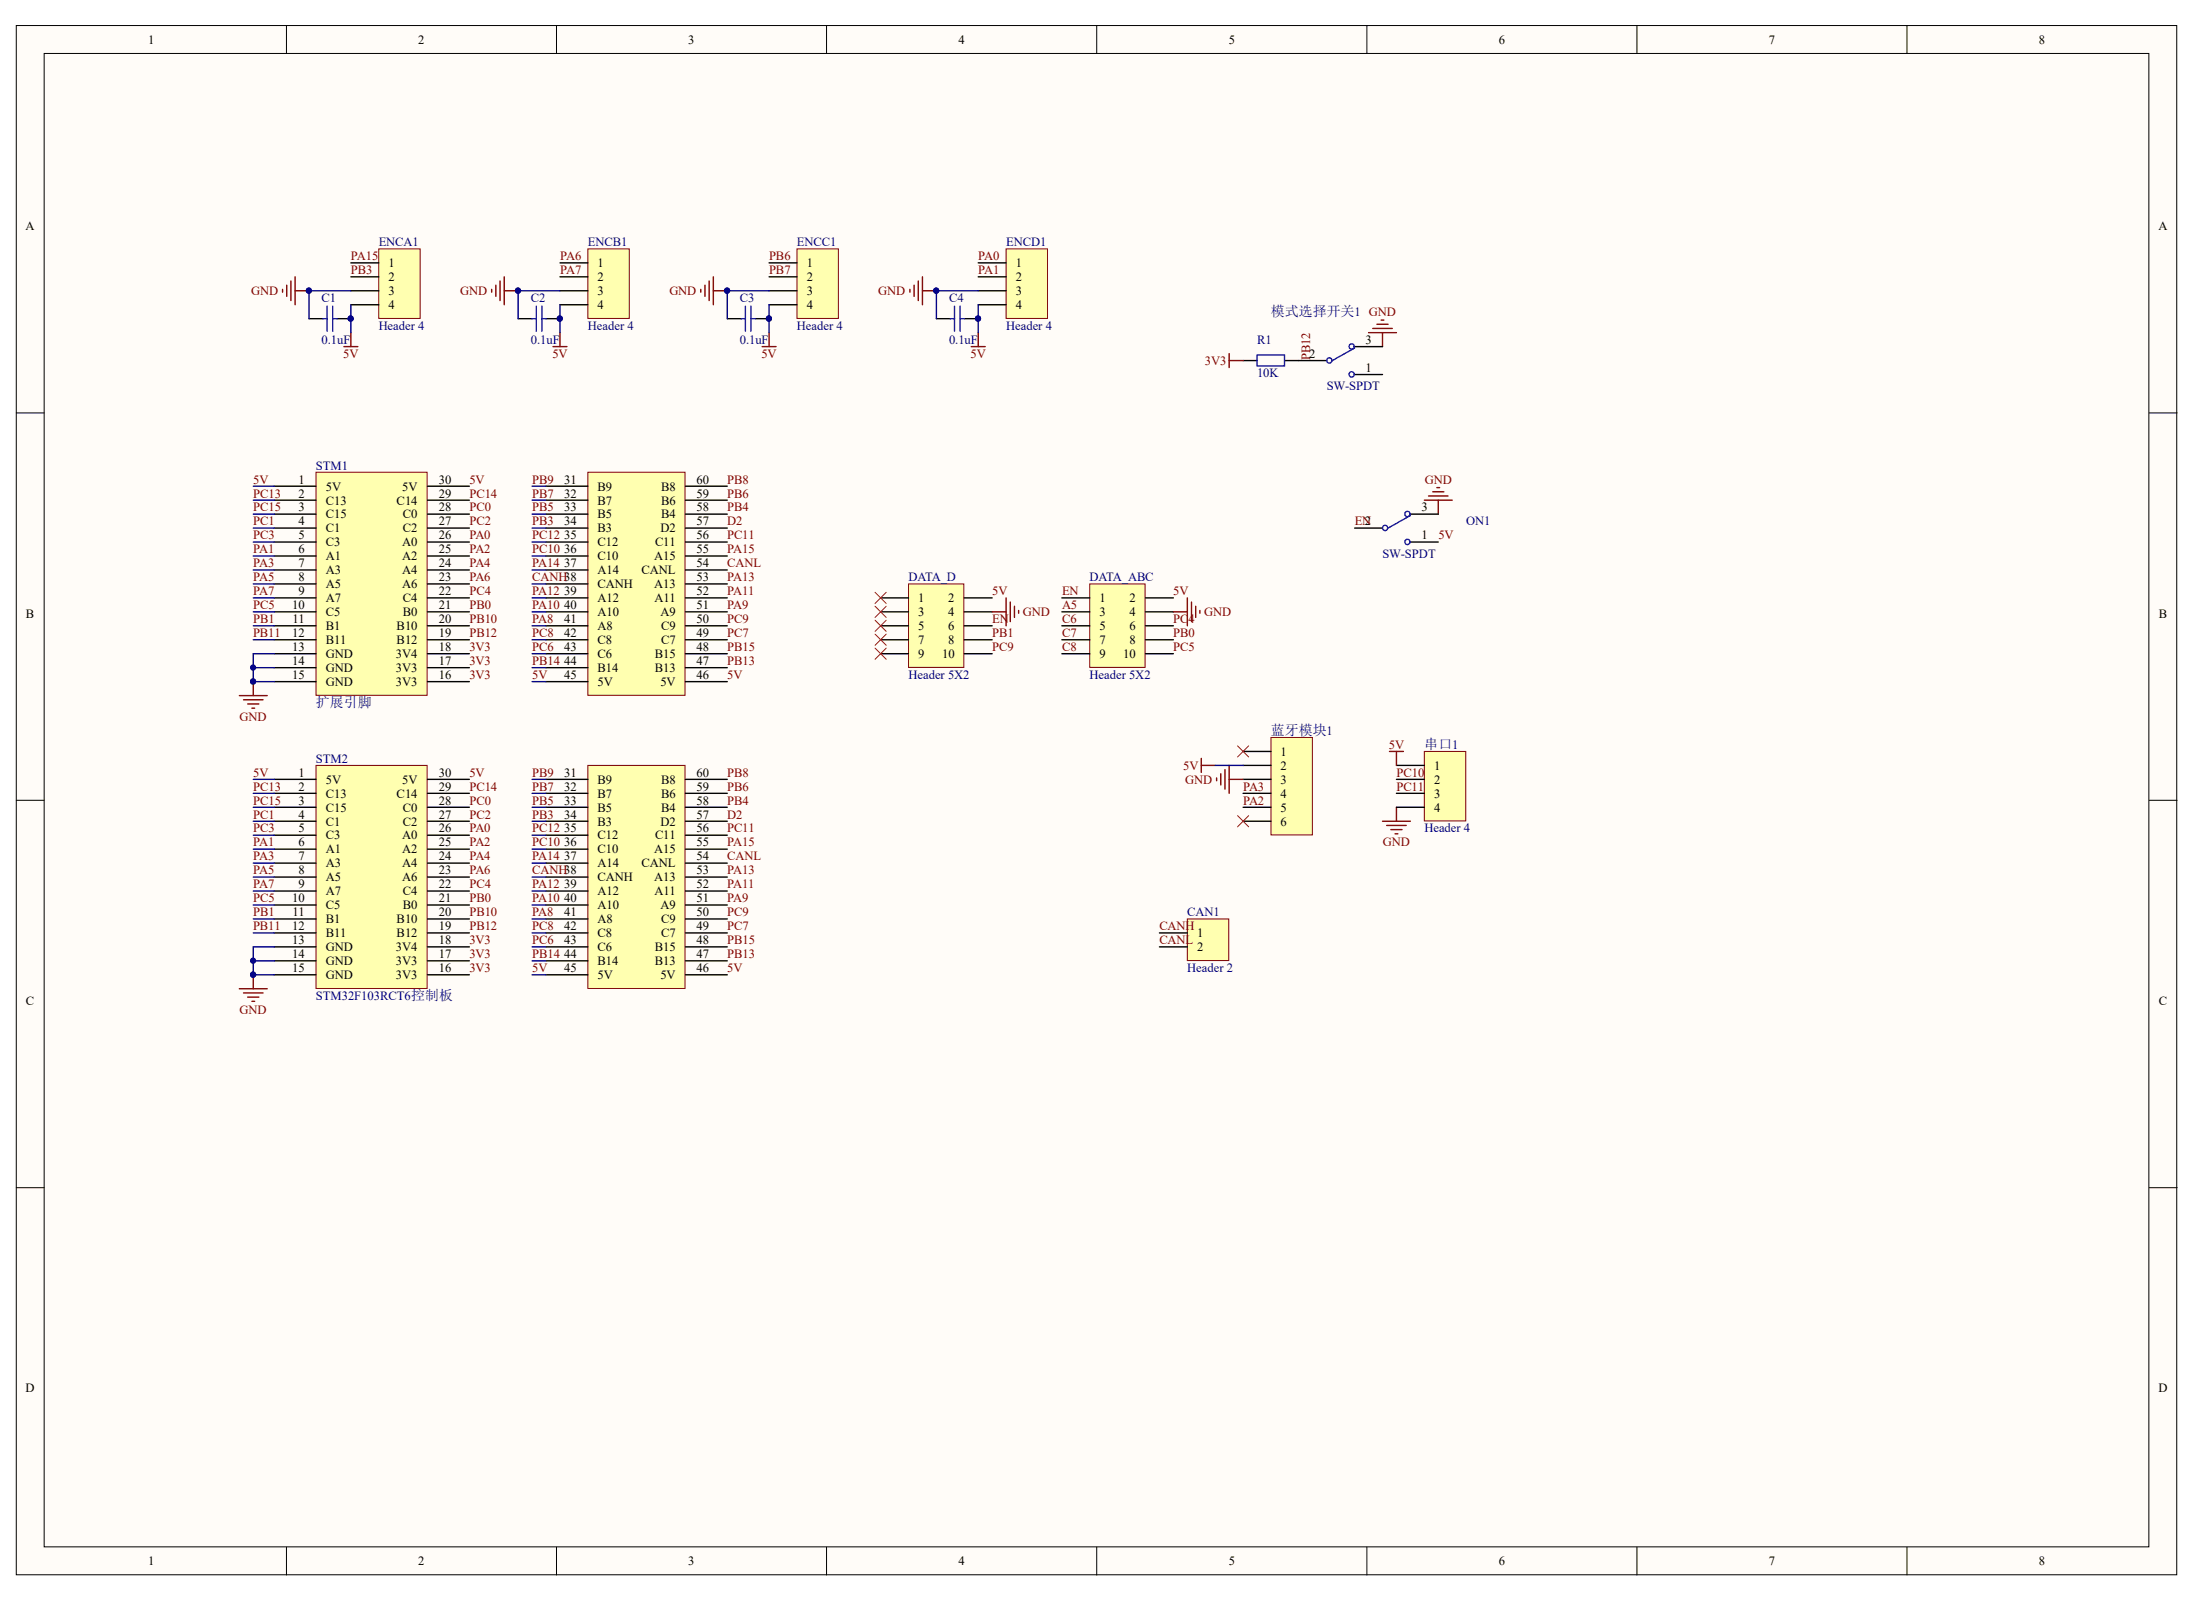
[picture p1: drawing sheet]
<svg xmlns="http://www.w3.org/2000/svg" width="280mm" height="204mm" viewBox="0 0 280 204" stroke-linecap="round" stroke-linejoin="round" font-family="sans-serif">
<g fill="#fffcf8" stroke="#000" stroke-width=".13">
<path d="M2.1 3.2h274.7v197h-274.7z"/>
<path d="M5.6 6.8h267.6v189.8h-267.6z"/>
</g>
<g fill="none" stroke="#000" stroke-width=".13">
<path d="M36.4 3.2v3.6M70.8 3.2v3.6M105.1 3.2v3.6M139.5 3.2v3.6M173.8 3.2v3.6M208.2 3.2v3.6M242.5 3.2v3.6M2.1 52.5h3.5M273.3 52.5h3.5M2.1 101.7h3.5M273.3 101.7h3.5M2.1 151h3.5"/>
<path d="M273.3 151h3.5M36.4 196.7v3.5M70.8 196.7v3.5M105.1 196.7v3.5M139.5 196.7v3.5M173.8 196.7v3.5M208.2 196.7v3.5M242.5 196.7v3.5"/>
</g>
<g fill="#ffffb0" stroke="#800000" stroke-width=".13">
<path d="M40.2 97.3h14.1v28.4h-14.1z"/>
<path d="M74.8 97.3h12.3v28.4h-12.3z"/>
</g>
<g fill="none" stroke="#000" stroke-width=".18">
<path d="M34.9 99.1h5.3M54.4 99.1h5.3M69.4 99.1h5.4M87.2 99.1h5.3M34.9 100.8h5.3M34.9 102.6h5.3M34.9 104.4h5.3M34.9 106.2h5.3M34.9 107.9h5.3M34.9 109.7h5.3M34.9 111.5h5.3M34.9 113.3h5.3"/>
<path d="M34.9 115h5.3M34.9 116.8h5.3M34.9 118.6h5.3M54.4 100.8h5.3M54.4 102.6h5.3M54.4 104.4h5.3M54.4 106.2h5.3M54.4 107.9h5.3M54.4 109.7h5.3M54.4 111.5h5.3M54.4 113.3h5.3M54.4 115h5.3"/>
<path d="M54.4 116.8h5.3M54.4 118.6h5.3M69.4 100.8h5.4M69.4 102.6h5.4M69.4 104.4h5.4M69.4 106.2h5.4M69.4 107.9h5.4M69.4 109.7h5.4M69.4 111.5h5.4M69.4 113.3h5.4M69.4 115h5.4M69.4 116.8h5.4"/>
<path d="M69.4 118.6h5.4M87.2 100.8h5.3M87.2 102.6h5.3M87.2 104.4h5.3M87.2 106.2h5.3M87.2 107.9h5.3M87.2 109.7h5.3M87.2 111.5h5.3M87.2 113.3h5.3M87.2 115h5.3M87.2 116.8h5.3M87.2 118.6h5.3"/>
<path d="M34.9 120.4h5.3M34.9 122.1h5.3M34.9 123.9h5.3M54.4 120.4h5.3M54.4 122.1h5.3M54.4 123.9h5.3M69.4 120.4h5.4M69.4 122.1h5.4M69.4 123.9h5.4M87.2 120.4h5.3M87.2 122.1h5.3M87.2 123.9h5.3"/>
</g>
<g fill="none" stroke="#000080" stroke-width=".18">
<path d="M32.2 99.1h2.7M67.7 99.1h1.7M32.2 100.8h2.7M32.2 102.6h2.7M32.2 104.4h2.7M32.2 106.2h2.7M32.2 107.9h2.7M32.2 109.7h2.7M32.2 111.5h2.7M32.2 113.3h2.7M32.2 115h2.7M32.2 116.8h2.7"/>
<path d="M32.2 118.6h2.7M67.7 100.8h1.7M67.7 102.6h1.7M67.7 104.4h1.7M67.7 106.2h1.7M67.7 107.9h1.7M67.7 109.7h1.7M67.7 111.5h1.7M67.7 113.3h1.7M67.7 115h1.7M67.7 116.8h1.7M67.7 118.6h1.7"/>
<path d="M32.2 122.1h2.7M34.9 120.4h-2.7v3.5h2.7M67.7 120.4h1.7M67.7 122.1h1.7M67.7 123.9h1.7"/>
</g>
<g fill="#000080" stroke="#000080" stroke-width=".13">
<circle cx="32.2" cy="122.1" r=".33"/>
<circle cx="32.2" cy="123.9" r=".33"/>
</g>
<path d="M30.4 125.7h3.6M31 126.2h2.4M31.5 126.8h1.4M32 127.3h.4M32.2 123.9v1.8" fill="none" stroke="#800000" stroke-width=".18"/>
<path d="M138.6 74.2h7v10.6h-7z" fill="#ffffb0" stroke="#800000" stroke-width=".13"/>
<path d="M135 76h3.6M135 77.8h3.6M135 79.6h3.6M145.7 76h3.5M145.7 77.8h3.5M145.7 79.6h3.5M135 81.3h3.6M135 83.1h3.6M145.7 81.3h3.5M145.7 83.1h3.5" fill="none" stroke="#000" stroke-width=".18"/>
<path d="M175.8 104.4h3.5M176.3 104.9h2.5M176.9 105.5h1.4M177.4 106h.4M177.6 102.6v1.8" fill="none" stroke="#800000" stroke-width=".18"/>
<path d="M181.1 95.5h5.3v8.9h-5.3z" fill="#ffffb0" stroke="#800000" stroke-width=".13"/>
<path d="M177.6 97.3h3.5M177.6 99.1h3.5M177.6 100.8h3.5M177.6 102.6h3.5" fill="none" stroke="#000" stroke-width=".18"/>
<path d="M176.7 95.5h1.8M177.6 95.5v1.8" fill="none" stroke="#800000" stroke-width=".18"/>
<path d="M161.6 93.8h5.3v12.3h-5.3z" fill="#ffffb0" stroke="#800000" stroke-width=".13"/>
<path d="M172.3 67.1h3.5M179.3 65.4h3.6M179.3 68.9h3.6M158.1 95.5h3.5M158.1 97.3h3.5M158.1 99.1h3.5M158.1 100.8h3.5M158.1 102.6h3.5M158.1 104.4h3.5" fill="none" stroke="#000" stroke-width=".18"/>
<path d="M181.1 63.6h3.6M181.7 63.1h2.4M182.2 62.5h1.4M182.7 62h.4M182.9 63.6v1.8M152.8 96.4v1.8M152.8 97.3h1.7M154.7 98.9v.4M155.2 98.4v1.4M155.8 97.8v2.5M156.3 97.3v3.5M156.3 99.1h1.8" fill="none" stroke="#800000" stroke-width=".18"/>
<path d="M154.5 97.3h3.6" fill="none" stroke="#000080" stroke-width=".18"/>
<path d="M157.4 94.8l1.4 1.4M158.8 94.8l-1.4 1.4M157.4 103.7l1.4 1.4M158.8 103.7l-1.4 1.4" fill="none" stroke="#f00" stroke-width=".13"/>
<g fill="none" stroke="#00f" stroke-width=".18">
<path d="M179.3 65.5l-2.8 1.6"/>
<circle cx="176.1" cy="67.1" r=".33"/>
<circle cx="179" cy="65.3" r=".33"/>
<circle cx="179" cy="68.9" r=".33"/>
</g>
<path d="M151 116.8h5.2v5.3h-5.2z" fill="#ffffb0" stroke="#800000" stroke-width=".13"/>
<path d="M147.4 118.6h3.6M147.4 120.4h3.6" fill="none" stroke="#000" stroke-width=".18"/>
<g fill="#ffffb0" stroke="#800000" stroke-width=".13">
<path d="M40.2 60h14.1v28.4h-14.1z"/>
<path d="M74.8 60h12.3v28.4h-12.3z"/>
</g>
<g fill="none" stroke="#000" stroke-width=".18">
<path d="M158.1 45.8h1.7M163.4 45.8h5.3M172.3 44.1h3.5M172.3 47.6h3.5M34.9 61.8h5.3M34.9 63.6h5.3M34.9 65.4h5.3M34.9 67.1h5.3M34.9 68.9h5.3M34.9 70.7h5.3M34.9 72.5h5.3M34.9 74.2h5.3"/>
<path d="M34.9 76h5.3M34.9 77.8h5.3M34.9 79.6h5.3M54.4 61.8h5.3M54.4 63.6h5.3M54.4 65.4h5.3M54.4 67.1h5.3M54.4 68.9h5.3M54.4 70.7h5.3M54.4 72.5h5.3M54.4 74.2h5.3M54.4 76h5.3"/>
<path d="M54.4 77.8h5.3M54.4 79.6h5.3M69.4 61.8h5.4M69.4 63.6h5.4M69.4 65.4h5.4M69.4 67.1h5.4M69.4 68.9h5.4M69.4 70.7h5.4M69.4 72.5h5.4M69.4 74.2h5.4M69.4 76h5.4M69.4 77.8h5.4"/>
<path d="M69.4 79.6h5.4M87.2 61.8h5.3M87.2 63.6h5.3M87.2 65.4h5.3M87.2 67.1h5.3M87.2 68.9h5.3M87.2 70.7h5.3M87.2 72.5h5.3M87.2 74.2h5.3M87.2 76h5.3M87.2 77.8h5.3M87.2 79.6h5.3"/>
<path d="M34.9 81.3h5.3M34.9 83.1h5.3M34.9 84.9h5.3M34.9 86.7h5.3M54.4 81.3h5.3M54.4 83.1h5.3M54.4 84.9h5.3M54.4 86.7h5.3M69.4 81.3h5.4M69.4 83.1h5.4M69.4 84.9h5.4M69.4 86.7h5.4"/>
<path d="M87.2 81.3h5.3M87.2 83.1h5.3M87.2 84.9h5.3M87.2 86.7h5.3"/>
</g>
<g fill="none" stroke="#000080" stroke-width=".18">
<path d="M32.2 61.8h2.7M32.2 63.6h2.7M32.2 65.4h2.7M32.2 67.1h2.7M32.2 68.9h2.7M32.2 70.7h2.7M32.2 72.5h2.7M32.2 74.2h2.7M32.2 76h2.7M32.2 77.8h2.7M32.2 79.6h2.7M67.7 61.8h1.7"/>
<path d="M67.7 63.6h1.7M67.7 65.4h1.7M67.7 67.1h1.7M67.7 68.9h1.7M67.7 70.7h1.7M67.7 72.5h1.7M67.7 74.2h1.7M67.7 76h1.7M67.7 77.8h1.7M67.7 79.6h1.7M32.2 81.3h2.7M32.2 84.9h2.7"/>
<path d="M34.9 83.1h-2.7v3.6h2.7M67.7 81.3h1.7M67.7 83.1h1.7M67.7 84.9h1.7M67.7 86.7h1.7"/>
</g>
<g fill="#000080" stroke="#000080" stroke-width=".13">
<circle cx="32.2" cy="84.9" r=".33"/>
<circle cx="32.2" cy="86.6" r=".33"/>
</g>
<path d="M156.3 44.9v1.8M156.3 45.8h1.8M174 42.3h3.6M174.6 41.8h2.4M175.1 41.2h1.4M175.6 40.7h.4M175.8 42.3v1.8M30.4 88.4h3.6M31 89h2.4M31.5 89.5h1.4M32 90h.4M32.2 86.7v1.7" fill="none" stroke="#800000" stroke-width=".18"/>
<g fill="none" stroke="#00f" stroke-width=".18">
<path d="M159.8 45.1h3.5v1.4h-3.5zM172.3 44.2l-2.9 1.6"/>
<circle cx="169" cy="45.8" r=".33"/>
<circle cx="171.9" cy="44" r=".33"/>
<circle cx="171.9" cy="47.6" r=".33"/>
</g>
<path d="M48.2 31.6h5.2v8.9h-5.2z" fill="#ffffb0" stroke="#800000" stroke-width=".13"/>
<path d="M44.6 33.4h3.6M44.6 35.2h3.6M44.6 37h3.6M44.6 38.7h3.6M39.3 40.5h1.8M42.8 40.5h1.8" fill="none" stroke="#000" stroke-width=".18"/>
<path d="M35.9 36.8v.3M36.5 36.3v1.4M37 35.7v2.5M37.5 35.2v3.5M37.5 37h1.8M43.7 44.1h1.8M44.6 42.3v1.8" fill="none" stroke="#800000" stroke-width=".18"/>
<g fill="#000080" stroke="#000080" stroke-width=".13">
<circle cx="39.3" cy="36.9" r=".33"/>
<circle cx="44.6" cy="40.5" r=".33"/>
</g>
<path d="M44.6 38.7v3.6" fill="none" stroke="#000080" stroke-width=".18"/>
<path d="M41.6 38.9v3.2M42.3 38.9v3.2M41.1 40.5h.5M42.3 40.5h.5" fill="none" stroke="#00f" stroke-width=".18"/>
<path d="M74.8 31.6h5.2v8.9h-5.2z" fill="#ffffb0" stroke="#800000" stroke-width=".13"/>
<path d="M71.2 33.4h3.6M71.2 35.2h3.6M71.2 37h3.6M71.2 38.7h3.6M65.9 40.5h1.8M69.4 40.5h1.8" fill="none" stroke="#000" stroke-width=".18"/>
<path d="M62.5 36.8v.3M63.1 36.3v1.4M63.6 35.7v2.5M64.1 35.2v3.5M64.1 37h1.8M70.3 44.1h1.8M71.2 42.3v1.8" fill="none" stroke="#800000" stroke-width=".18"/>
<g fill="#000080" stroke="#000080" stroke-width=".13">
<circle cx="65.9" cy="36.9" r=".33"/>
<circle cx="71.2" cy="40.5" r=".33"/>
</g>
<path d="M71.2 38.7v3.6" fill="none" stroke="#000080" stroke-width=".18"/>
<path d="M68.2 38.9v3.2M68.9 38.9v3.2M67.7 40.5h.5M68.9 40.5h.5" fill="none" stroke="#00f" stroke-width=".18"/>
<path d="M101.3 31.6h5.3v8.9h-5.3z" fill="#ffffb0" stroke="#800000" stroke-width=".13"/>
<path d="M97.8 33.4h3.5M97.8 35.2h3.5M97.8 37h3.5M97.8 38.7h3.5M92.5 40.5h1.8M96 40.5h1.8" fill="none" stroke="#000" stroke-width=".18"/>
<path d="M89.1 36.8v.3M89.6 36.3v1.4M90.2 35.7v2.5M90.7 35.2v3.5M90.7 37h1.8M96.9 44.1h1.8M97.8 42.3v1.8" fill="none" stroke="#800000" stroke-width=".18"/>
<g fill="#000080" stroke="#000080" stroke-width=".13">
<circle cx="92.4" cy="36.9" r=".33"/>
<circle cx="97.8" cy="40.5" r=".33"/>
<circle cx="39.3" cy="36.9" r=".33"/>
<circle cx="65.9" cy="36.9" r=".33"/>
</g>
<path d="M44.6 37h-5.3v3.5M71.2 37h-5.3v3.5M97.8 37h-5.3v3.5M97.8 38.7v3.6" fill="none" stroke="#000080" stroke-width=".18"/>
<path d="M94.8 38.9v3.2M95.5 38.9v3.2M94.3 40.5h.5M95.5 40.5h.5" fill="none" stroke="#00f" stroke-width=".18"/>
<path d="M127.9 31.6h5.3v8.9h-5.3z" fill="#ffffb0" stroke="#800000" stroke-width=".13"/>
<path d="M124.4 33.4h3.5M124.4 35.2h3.5M124.4 37h3.5M124.4 38.7h3.5M119.1 40.5h1.7M122.6 40.5h1.8" fill="none" stroke="#000" stroke-width=".18"/>
<path d="M115.7 36.8v.3M116.2 36.3v1.4M116.8 35.7v2.5M117.3 35.2v3.5M117.3 37h1.8M123.5 44.1h1.8M124.4 42.3v1.8" fill="none" stroke="#800000" stroke-width=".18"/>
<g fill="#000080" stroke="#000080" stroke-width=".13">
<circle cx="119" cy="36.9" r=".33"/>
<circle cx="124.4" cy="40.5" r=".33"/>
</g>
<path d="M124.4 37h-5.3v3.5M124.4 38.7v3.6" fill="none" stroke="#000080" stroke-width=".18"/>
<path d="M121.4 38.9v3.2M122.1 38.9v3.2M120.8 40.5h.6M122.1 40.5h.5" fill="none" stroke="#00f" stroke-width=".18"/>
<path d="M115.5 74.2h7.1v10.6h-7.1z" fill="#ffffb0" stroke="#800000" stroke-width=".13"/>
<path d="M112 76h3.5M112 77.8h3.5M112 79.6h3.5M122.6 76h3.6M122.6 77.8h3.6M122.6 79.6h3.6M112 81.3h3.5M112 83.1h3.5M122.6 81.3h3.6M122.6 83.1h3.6" fill="none" stroke="#000" stroke-width=".18"/>
<path d="M111.3 75.3l1.4 1.4M111.3 77.1l1.4 1.4M111.3 78.8l1.4 1.5M112.7 75.3l-1.4 1.4M112.7 77.1l-1.4 1.4M112.7 78.8l-1.4 1.5M111.3 80.6l1.4 1.4M111.3 82.4l1.4 1.4M112.7 80.6l-1.4 1.4M112.7 82.4l-1.4 1.4" fill="none" stroke="#f00" stroke-width=".13"/>
<path d="M126.2 77.8h1.7M127.9 76v3.6M128.5 76.5v2.5M129 77.1v1.4M129.5 77.6v.4M149.2 77.8h1.8M151 76v3.6M151.5 76.5v2.5M152 77.1v1.4M152.6 77.6v.4" fill="none" stroke="#800000" stroke-width=".18"/>
<g font-size="1.8" fill="#000080">
<text x="161.6" y="40.2">模式选择开关1 GND</text>
<text x="40.2" y="89.8">扩展引脚</text>
<text x="161.6" y="93.4">蓝牙模块1</text>
<text x="181.1" y="95.2">串口1</text>
</g>
<g font-size="1.6">
<text x="18.8" y="5.6">1</text>
<text x="53.2" y="5.6">2</text>
<text x="87.5" y="5.6">3</text>
<text x="121.9" y="5.6">4</text>
<text x="156.3" y="5.6">5</text>
<text x="190.6" y="5.6">6</text>
<text x="224.9" y="5.6">7</text>
<text x="259.3" y="5.6">8</text>
<text x="3.3" y="29.3">A</text>
<text x="274.5" y="29.3">A</text>
<text x="49.4" y="34">1</text>
<text x="49.4" y="35.7">2</text>
<text x="76" y="34">1</text>
<text x="76" y="35.7">2</text>
<text x="102.6" y="34">1</text>
<text x="102.6" y="35.7">2</text>
<text x="129.2" y="34">1</text>
<text x="129.2" y="35.7">2</text>
<text x="49.4" y="37.5">3</text>
<text x="49.4" y="39.3">4</text>
<text x="76" y="37.5">3</text>
<text x="76" y="39.3">4</text>
<text x="102.6" y="37.5">3</text>
<text x="102.6" y="39.3">4</text>
<text x="129.2" y="37.5">3</text>
<text x="129.2" y="39.3">4</text>
<text x="166.5" y="45.5">2</text>
<text x="173.7" y="43.7">3</text>
<text x="173.7" y="47.3">1</text>
<text x="38" y="61.5">1</text>
<text x="38" y="63.3">2</text>
<text x="38" y="65">3</text>
<text x="41.4" y="62.4">5V</text>
<text x="41.4" y="64.1">C13</text>
<text x="41.4" y="65.9">C15</text>
<text x="50.4" y="64.1">C14</text>
<text x="51.2" y="62.4">5V</text>
<text x="51.2" y="65.9">C0</text>
<text x="55.8" y="65">28</text>
<text x="55.8" y="63.3">29</text>
<text x="55.8" y="61.5">30</text>
<text x="71.7" y="61.5">31</text>
<text x="71.7" y="63.3">32</text>
<text x="71.7" y="65">33</text>
<text x="76" y="62.4">B9</text>
<text x="76" y="64.1">B7</text>
<text x="76" y="65.9">B5</text>
<text x="84.1" y="65.9">B4</text>
<text x="84.1" y="64.1">B6</text>
<text x="84.1" y="62.4">B8</text>
<text x="88.6" y="65">58</text>
<text x="88.6" y="63.3">59</text>
<text x="88.6" y="61.5">60</text>
<text x="180.8" y="65">3</text>
<text x="38" y="66.8">4</text>
<text x="38" y="68.6">5</text>
<text x="38" y="70.3">6</text>
<text x="41.4" y="67.7">C1</text>
<text x="41.4" y="69.5">C3</text>
<text x="41.4" y="71.2">A1</text>
<text x="51.2" y="71.2">A2</text>
<text x="51.2" y="69.5">A0</text>
<text x="51.2" y="67.7">C2</text>
<text x="55.8" y="70.3">25</text>
<text x="55.8" y="68.6">26</text>
<text x="55.8" y="66.8">27</text>
<text x="71.7" y="66.8">34</text>
<text x="71.7" y="68.6">35</text>
<text x="71.7" y="70.3">36</text>
<text x="76" y="67.7">B3</text>
<text x="76" y="69.5">C12</text>
<text x="76" y="71.2">C10</text>
<text x="83.2" y="71.2">A15</text>
<text x="83.3" y="69.5">C11</text>
<text x="84" y="67.7">D2</text>
<text x="88.6" y="70.3">55</text>
<text x="88.6" y="68.6">56</text>
<text x="88.6" y="66.8">57</text>
<text x="173.6" y="66.8">2</text>
<text x="180.8" y="68.6">1</text>
<text x="37.2" y="77.4">10</text>
<text x="38" y="72.1">7</text>
<text x="38" y="73.9">8</text>
<text x="38" y="75.7">9</text>
<text x="41.4" y="73">A3</text>
<text x="41.4" y="74.8">A5</text>
<text x="41.4" y="76.5">A7</text>
<text x="51.2" y="74.8">A6</text>
<text x="51.2" y="73">A4</text>
<text x="51.2" y="76.5">C4</text>
<text x="55.8" y="77.4">21</text>
<text x="55.8" y="75.7">22</text>
<text x="55.8" y="73.9">23</text>
<text x="55.8" y="72.1">24</text>
<text x="71.7" y="72.1">37</text>
<text x="71.7" y="75.7">39</text>
<text x="71.7" y="77.4">40</text>
<text x="76" y="73">A14</text>
<text x="76" y="74.8">CANH</text>
<text x="76" y="76.5">A12</text>
<text x="81.6" y="73">CANL</text>
<text x="83.2" y="74.8">A13</text>
<text x="83.2" y="76.5">A11</text>
<text x="88.6" y="77.4">51</text>
<text x="88.6" y="75.7">52</text>
<text x="88.6" y="73.9">53</text>
<text x="88.6" y="72.1">54</text>
<text x="116.8" y="76.5">1</text>
<text x="120.6" y="76.5">2</text>
<text x="139.8" y="76.5">1</text>
<text x="143.6" y="76.5">2</text>
<text x="3.3" y="78.5">B</text>
<text x="37.2" y="81">12</text>
<text x="37.2" y="82.7">13</text>
<text x="37.2" y="79.2">11</text>
<text x="41.4" y="78.3">C5</text>
<text x="41.4" y="80.1">B1</text>
<text x="41.4" y="81.9">B11</text>
<text x="41.4" y="83.6">GND</text>
<text x="50.4" y="83.6">3V4</text>
<text x="50.4" y="81.9">B12</text>
<text x="50.4" y="80.1">B10</text>
<text x="51.2" y="78.3">B0</text>
<text x="55.8" y="82.7">18</text>
<text x="55.8" y="81">19</text>
<text x="55.8" y="79.2">20</text>
<text x="71.7" y="79.2">41</text>
<text x="71.7" y="81">42</text>
<text x="71.7" y="82.7">43</text>
<text x="76" y="78.3">A10</text>
<text x="76" y="80.1">A8</text>
<text x="76" y="81.9">C8</text>
<text x="76" y="83.6">C6</text>
<text x="83.3" y="83.6">B15</text>
<text x="84" y="78.3">A9</text>
<text x="84.1" y="81.9">C7</text>
<text x="84.1" y="80.1">C9</text>
<text x="88.6" y="82.7">48</text>
<text x="88.6" y="81">49</text>
<text x="88.6" y="79.2">50</text>
<text x="116.8" y="78.3">3</text>
<text x="116.8" y="80.1">5</text>
<text x="116.8" y="81.9">7</text>
<text x="116.8" y="83.6">9</text>
<text x="119.8" y="83.6">10</text>
<text x="120.6" y="78.3">4</text>
<text x="120.6" y="80.1">6</text>
<text x="120.6" y="81.9">8</text>
<text x="139.8" y="78.3">3</text>
<text x="139.8" y="80.1">5</text>
<text x="139.8" y="81.9">7</text>
<text x="139.8" y="83.6">9</text>
<text x="142.8" y="83.6">10</text>
<text x="143.6" y="78.3">4</text>
<text x="143.6" y="80.1">6</text>
<text x="143.6" y="81.9">8</text>
<text x="274.5" y="78.5">B</text>
<text x="37.2" y="84.5">14</text>
<text x="37.2" y="86.3">15</text>
<text x="41.4" y="85.4">GND</text>
<text x="41.4" y="87.2">GND</text>
<text x="50.4" y="87.2">3V3</text>
<text x="50.4" y="85.4">3V3</text>
<text x="55.8" y="86.3">16</text>
<text x="55.8" y="84.5">17</text>
<text x="71.7" y="84.5">44</text>
<text x="71.7" y="86.3">45</text>
<text x="76" y="85.4">B14</text>
<text x="76" y="87.2">5V</text>
<text x="83.3" y="85.4">B13</text>
<text x="84" y="87.2">5V</text>
<text x="88.6" y="86.3">46</text>
<text x="88.6" y="84.5">47</text>
<text x="38" y="98.7">1</text>
<text x="38" y="100.5">2</text>
<text x="41.4" y="99.6">5V</text>
<text x="41.4" y="101.4">C13</text>
<text x="50.4" y="101.4">C14</text>
<text x="51.2" y="99.6">5V</text>
<text x="55.8" y="100.5">29</text>
<text x="55.8" y="98.7">30</text>
<text x="71.7" y="98.7">31</text>
<text x="71.7" y="100.5">32</text>
<text x="76" y="99.6">B9</text>
<text x="76" y="101.4">B7</text>
<text x="84.1" y="101.4">B6</text>
<text x="84.1" y="99.6">B8</text>
<text x="88.6" y="100.5">59</text>
<text x="88.6" y="98.7">60</text>
<text x="162.8" y="96.1">1</text>
<text x="162.8" y="97.9">2</text>
<text x="162.8" y="99.6">3</text>
<text x="162.8" y="101.4">4</text>
<text x="182.4" y="97.9">1</text>
<text x="182.4" y="99.6">2</text>
<text x="182.4" y="101.4">3</text>
<text x="38" y="102.3">3</text>
<text x="38" y="104.1">4</text>
<text x="38" y="105.8">5</text>
<text x="38" y="107.6">6</text>
<text x="41.4" y="103.2">C15</text>
<text x="41.4" y="104.9">C1</text>
<text x="41.4" y="106.7">C3</text>
<text x="51.2" y="106.7">A0</text>
<text x="51.2" y="104.9">C2</text>
<text x="51.2" y="103.2">C0</text>
<text x="55.8" y="107.6">25</text>
<text x="55.8" y="105.8">26</text>
<text x="55.8" y="104.1">27</text>
<text x="55.8" y="102.3">28</text>
<text x="71.7" y="102.3">33</text>
<text x="71.7" y="104.1">34</text>
<text x="71.7" y="105.8">35</text>
<text x="71.7" y="107.6">36</text>
<text x="76" y="103.2">B5</text>
<text x="76" y="104.9">B3</text>
<text x="76" y="106.7">C12</text>
<text x="83.3" y="106.7">C11</text>
<text x="84" y="104.9">D2</text>
<text x="84.1" y="103.2">B4</text>
<text x="88.6" y="107.6">55</text>
<text x="88.6" y="105.8">56</text>
<text x="88.6" y="104.1">57</text>
<text x="88.6" y="102.3">58</text>
<text x="162.8" y="103.2">5</text>
<text x="162.8" y="104.9">6</text>
<text x="182.4" y="103.2">4</text>
<text x="38" y="109.4">7</text>
<text x="38" y="111.1">8</text>
<text x="38" y="112.9">9</text>
<text x="41.4" y="108.5">A1</text>
<text x="41.4" y="110.3">A3</text>
<text x="41.4" y="112">A5</text>
<text x="41.4" y="113.8">A7</text>
<text x="51.2" y="112">A6</text>
<text x="51.2" y="110.3">A4</text>
<text x="51.2" y="108.5">A2</text>
<text x="51.2" y="113.8">C4</text>
<text x="55.8" y="112.9">22</text>
<text x="55.8" y="111.1">23</text>
<text x="55.8" y="109.4">24</text>
<text x="71.7" y="109.4">37</text>
<text x="71.7" y="112.9">39</text>
<text x="76" y="108.5">C10</text>
<text x="76" y="110.3">A14</text>
<text x="76" y="112">CANH</text>
<text x="76" y="113.8">A12</text>
<text x="81.6" y="110.3">CANL</text>
<text x="83.2" y="112">A13</text>
<text x="83.2" y="108.5">A15</text>
<text x="83.2" y="113.8">A11</text>
<text x="88.6" y="112.9">52</text>
<text x="88.6" y="111.1">53</text>
<text x="88.6" y="109.4">54</text>
<text x="37.2" y="114.7">10</text>
<text x="37.2" y="118.2">12</text>
<text x="37.2" y="116.5">11</text>
<text x="41.4" y="115.6">C5</text>
<text x="41.4" y="117.3">B1</text>
<text x="41.4" y="119.1">B11</text>
<text x="50.4" y="119.1">B12</text>
<text x="50.4" y="117.3">B10</text>
<text x="51.2" y="115.6">B0</text>
<text x="55.8" y="118.2">19</text>
<text x="55.8" y="116.5">20</text>
<text x="55.8" y="114.7">21</text>
<text x="71.7" y="114.7">40</text>
<text x="71.7" y="116.5">41</text>
<text x="71.7" y="118.2">42</text>
<text x="76" y="115.6">A10</text>
<text x="76" y="117.3">A8</text>
<text x="76" y="119.1">C8</text>
<text x="84" y="115.6">A9</text>
<text x="84.1" y="119.1">C7</text>
<text x="84.1" y="117.3">C9</text>
<text x="88.6" y="118.2">49</text>
<text x="88.6" y="116.5">50</text>
<text x="88.6" y="114.7">51</text>
<text x="152.2" y="119.1">1</text>
<text x="37.2" y="120">13</text>
<text x="37.2" y="121.8">14</text>
<text x="37.2" y="123.6">15</text>
<text x="41.4" y="120.9">GND</text>
<text x="41.4" y="122.7">GND</text>
<text x="41.4" y="124.5">GND</text>
<text x="50.4" y="124.5">3V3</text>
<text x="50.4" y="122.7">3V3</text>
<text x="50.4" y="120.9">3V4</text>
<text x="55.8" y="123.6">16</text>
<text x="55.8" y="121.8">17</text>
<text x="55.8" y="120">18</text>
<text x="71.7" y="120">43</text>
<text x="71.7" y="121.8">44</text>
<text x="71.7" y="123.6">45</text>
<text x="76" y="120.9">C6</text>
<text x="76" y="122.7">B14</text>
<text x="76" y="124.5">5V</text>
<text x="83.3" y="122.7">B13</text>
<text x="83.3" y="120.9">B15</text>
<text x="84" y="124.5">5V</text>
<text x="88.6" y="123.6">46</text>
<text x="88.6" y="121.8">47</text>
<text x="88.6" y="120">48</text>
<text x="152.2" y="120.9">2</text>
<text x="3.3" y="127.8">C</text>
<text x="274.5" y="127.8">C</text>
<text x="3.3" y="177">D</text>
<text x="274.5" y="177">D</text>
<text x="18.8" y="199">1</text>
<text x="53.2" y="199">2</text>
<text x="87.5" y="199">3</text>
<text x="121.9" y="199">4</text>
<text x="156.3" y="199">5</text>
<text x="190.6" y="199">6</text>
<text x="224.9" y="199">7</text>
<text x="259.3" y="199">8</text>
</g>
<g font-size="1.6" fill="#800000">
<text x="44.6" y="33.1">PA15</text>
<text x="44.6" y="34.9">PB3</text>
<text x="71.2" y="33.1">PA6</text>
<text x="71.2" y="34.9">PA7</text>
<text x="97.8" y="33.1">PB6</text>
<text x="97.8" y="34.9">PB7</text>
<text x="124.4" y="33.1">PA0</text>
<text x="124.4" y="34.9">PA1</text>
<text x="31.9" y="37.5">GND</text>
<text x="58.5" y="37.5">GND</text>
<text x="85.1" y="37.5">GND</text>
<text x="111.7" y="37.5">GND</text>
<text x="43.6" y="45.5">5V</text>
<text x="70.2" y="45.5">5V</text>
<text x="96.8" y="45.5">5V</text>
<text x="123.4" y="45.5">5V</text>
<text x="153.2" y="46.4">3V3</text>
<text x="166.6" y="45.8" transform="rotate(-90 166.6 45.8)">PB12</text>
<text x="32.2" y="61.5">5V</text>
<text x="32.2" y="63.3">PC13</text>
<text x="32.2" y="65">PC15</text>
<text x="59.7" y="61.5">5V</text>
<text x="59.7" y="65">PC0</text>
<text x="59.7" y="63.3">PC14</text>
<text x="67.7" y="65">PB5</text>
<text x="67.7" y="63.3">PB7</text>
<text x="67.7" y="61.5">PB9</text>
<text x="92.5" y="65">PB4</text>
<text x="92.5" y="63.3">PB6</text>
<text x="92.5" y="61.5">PB8</text>
<text x="181.2" y="61.5">GND</text>
<text x="32.2" y="66.8">PC1</text>
<text x="32.2" y="68.6">PC3</text>
<text x="32.2" y="70.3">PA1</text>
<text x="59.7" y="66.8">PC2</text>
<text x="59.7" y="68.6">PA0</text>
<text x="59.7" y="70.3">PA2</text>
<text x="67.7" y="70.3">PC10</text>
<text x="67.7" y="68.6">PC12</text>
<text x="67.7" y="66.8">PB3</text>
<text x="92.5" y="68.6">PC11</text>
<text x="92.5" y="70.3">PA15</text>
<text x="92.5" y="66.8">D2</text>
<text x="172.3" y="66.8">EN</text>
<text x="182.9" y="68.6">5V</text>
<text x="32.2" y="77.4">PC5</text>
<text x="32.2" y="72.1">PA3</text>
<text x="32.2" y="73.9">PA5</text>
<text x="32.2" y="75.7">PA7</text>
<text x="59.7" y="75.7">PC4</text>
<text x="59.7" y="72.1">PA4</text>
<text x="59.7" y="73.9">PA6</text>
<text x="59.7" y="77.4">PB0</text>
<text x="67.7" y="77.4">PA10</text>
<text x="67.7" y="75.7">PA12</text>
<text x="67.7" y="72.1">PA14</text>
<text x="67.7" y="73.9">CANH38</text>
<text x="92.5" y="77.4">PA9</text>
<text x="92.5" y="75.7">PA11</text>
<text x="92.5" y="73.9">PA13</text>
<text x="92.5" y="72.1">CANL</text>
<text x="126.2" y="75.7">5V</text>
<text x="135" y="75.7">EN</text>
<text x="135" y="77.4">A5</text>
<text x="149.2" y="75.7">5V</text>
<text x="32.2" y="79.2">PB1</text>
<text x="32.2" y="81">PB11</text>
<text x="59.7" y="82.7">3V3</text>
<text x="59.7" y="79.2">PB10</text>
<text x="59.7" y="81">PB12</text>
<text x="67.7" y="82.7">PC6</text>
<text x="67.7" y="81">PC8</text>
<text x="67.7" y="79.2">PA8</text>
<text x="92.5" y="81">PC7</text>
<text x="92.5" y="79.2">PC9</text>
<text x="92.5" y="82.7">PB15</text>
<text x="126.2" y="79.2">EN</text>
<text x="126.2" y="82.7">PC9</text>
<text x="126.2" y="81">PB1</text>
<text x="130.1" y="78.3">GND</text>
<text x="135" y="79.2">C6</text>
<text x="135" y="81">C7</text>
<text x="135" y="82.7">C8</text>
<text x="149.2" y="81">PB0</text>
<text x="149.2" y="79.2">PC4</text>
<text x="149.2" y="82.7">PC5</text>
<text x="153.1" y="78.3">GND</text>
<text x="59.7" y="84.5">3V3</text>
<text x="59.7" y="86.3">3V3</text>
<text x="67.7" y="86.3">5V</text>
<text x="67.7" y="84.5">PB14</text>
<text x="92.5" y="86.3">5V</text>
<text x="92.5" y="84.5">PB13</text>
<text x="30.5" y="91.6">GND</text>
<text x="176.6" y="95.2">5V</text>
<text x="32.2" y="98.7">5V</text>
<text x="32.2" y="100.5">PC13</text>
<text x="59.7" y="98.7">5V</text>
<text x="59.7" y="100.5">PC14</text>
<text x="67.7" y="100.5">PB7</text>
<text x="67.7" y="98.7">PB9</text>
<text x="92.5" y="100.5">PB6</text>
<text x="92.5" y="98.7">PB8</text>
<text x="150.5" y="97.9">5V</text>
<text x="150.7" y="99.6">GND</text>
<text x="158.1" y="100.5">PA3</text>
<text x="177.6" y="98.7">PC10</text>
<text x="177.6" y="100.5">PC11</text>
<text x="32.2" y="104.1">PC1</text>
<text x="32.2" y="105.8">PC3</text>
<text x="32.2" y="102.3">PC15</text>
<text x="32.2" y="107.6">PA1</text>
<text x="59.7" y="102.3">PC0</text>
<text x="59.7" y="104.1">PC2</text>
<text x="59.7" y="105.8">PA0</text>
<text x="59.7" y="107.6">PA2</text>
<text x="67.7" y="107.6">PC10</text>
<text x="67.7" y="105.8">PC12</text>
<text x="67.7" y="104.1">PB3</text>
<text x="67.7" y="102.3">PB5</text>
<text x="92.5" y="105.8">PC11</text>
<text x="92.5" y="107.6">PA15</text>
<text x="92.5" y="102.3">PB4</text>
<text x="92.5" y="104.1">D2</text>
<text x="158.1" y="102.3">PA2</text>
<text x="175.9" y="107.6">GND</text>
<text x="32.2" y="109.4">PA3</text>
<text x="32.2" y="111.1">PA5</text>
<text x="32.2" y="112.9">PA7</text>
<text x="59.7" y="112.9">PC4</text>
<text x="59.7" y="109.4">PA4</text>
<text x="59.7" y="111.1">PA6</text>
<text x="67.7" y="112.9">PA12</text>
<text x="67.7" y="109.4">PA14</text>
<text x="67.7" y="111.1">CANH38</text>
<text x="92.5" y="112.9">PA11</text>
<text x="92.5" y="111.1">PA13</text>
<text x="92.5" y="109.4">CANL</text>
<text x="32.2" y="114.7">PC5</text>
<text x="32.2" y="116.5">PB1</text>
<text x="32.2" y="118.2">PB11</text>
<text x="59.7" y="114.7">PB0</text>
<text x="59.7" y="116.5">PB10</text>
<text x="59.7" y="118.2">PB12</text>
<text x="67.7" y="118.2">PC8</text>
<text x="67.7" y="116.5">PA8</text>
<text x="67.7" y="114.7">PA10</text>
<text x="92.5" y="118.2">PC7</text>
<text x="92.5" y="116.5">PC9</text>
<text x="92.5" y="114.7">PA9</text>
<text x="147.4" y="118.2">CANH</text>
<text x="59.7" y="120">3V3</text>
<text x="59.7" y="121.8">3V3</text>
<text x="59.7" y="123.6">3V3</text>
<text x="67.7" y="123.6">5V</text>
<text x="67.7" y="120">PC6</text>
<text x="67.7" y="121.8">PB14</text>
<text x="92.5" y="123.6">5V</text>
<text x="92.5" y="121.8">PB13</text>
<text x="92.5" y="120">PB15</text>
<text x="147.4" y="120">CANL</text>
<text x="30.5" y="128.9">GND</text>
</g>
<g font-size="1.6" fill="#000080">
<text x="48.2" y="31.3">ENCA1</text>
<text x="74.8" y="31.3">ENCB1</text>
<text x="101.3" y="31.3">ENCC1</text>
<text x="127.9" y="31.3">ENCD1</text>
<text x="40.9" y="38.4">C1</text>
<text x="48.2" y="41.9">Header 4</text>
<text x="67.5" y="38.4">C2</text>
<text x="74.8" y="41.9">Header 4</text>
<text x="94.1" y="38.4">C3</text>
<text x="101.3" y="41.9">Header 4</text>
<text x="120.7" y="38.4">C4</text>
<text x="127.9" y="41.9">Header 4</text>
<text x="40.9" y="43.7">0.1uF</text>
<text x="67.5" y="43.7">0.1uF</text>
<text x="94.1" y="43.7">0.1uF</text>
<text x="120.7" y="43.7">0.1uF</text>
<text x="159.8" y="48">10K</text>
<text x="159.8" y="43.7">R1</text>
<text x="168.7" y="49.6">SW-SPDT</text>
<text x="40.2" y="59.7">STM1</text>
<text x="175.8" y="70.9">SW-SPDT</text>
<text x="186.5" y="66.8">ON1</text>
<text x="115.5" y="73.9">DATA_D</text>
<text x="138.6" y="73.9">DATA_ABC</text>
<text x="115.5" y="86.3">Header 5X2</text>
<text x="138.6" y="86.3">Header 5X2</text>
<text x="40.2" y="97">STM2</text>
<text x="181.1" y="105.8">Header 4</text>
<text x="151" y="116.5">CAN1</text>
<text x="151" y="123.6">Header 2</text>
<text x="40.2" y="127.1">STM32F103RCT6控制板</text>
</g>
</svg>
